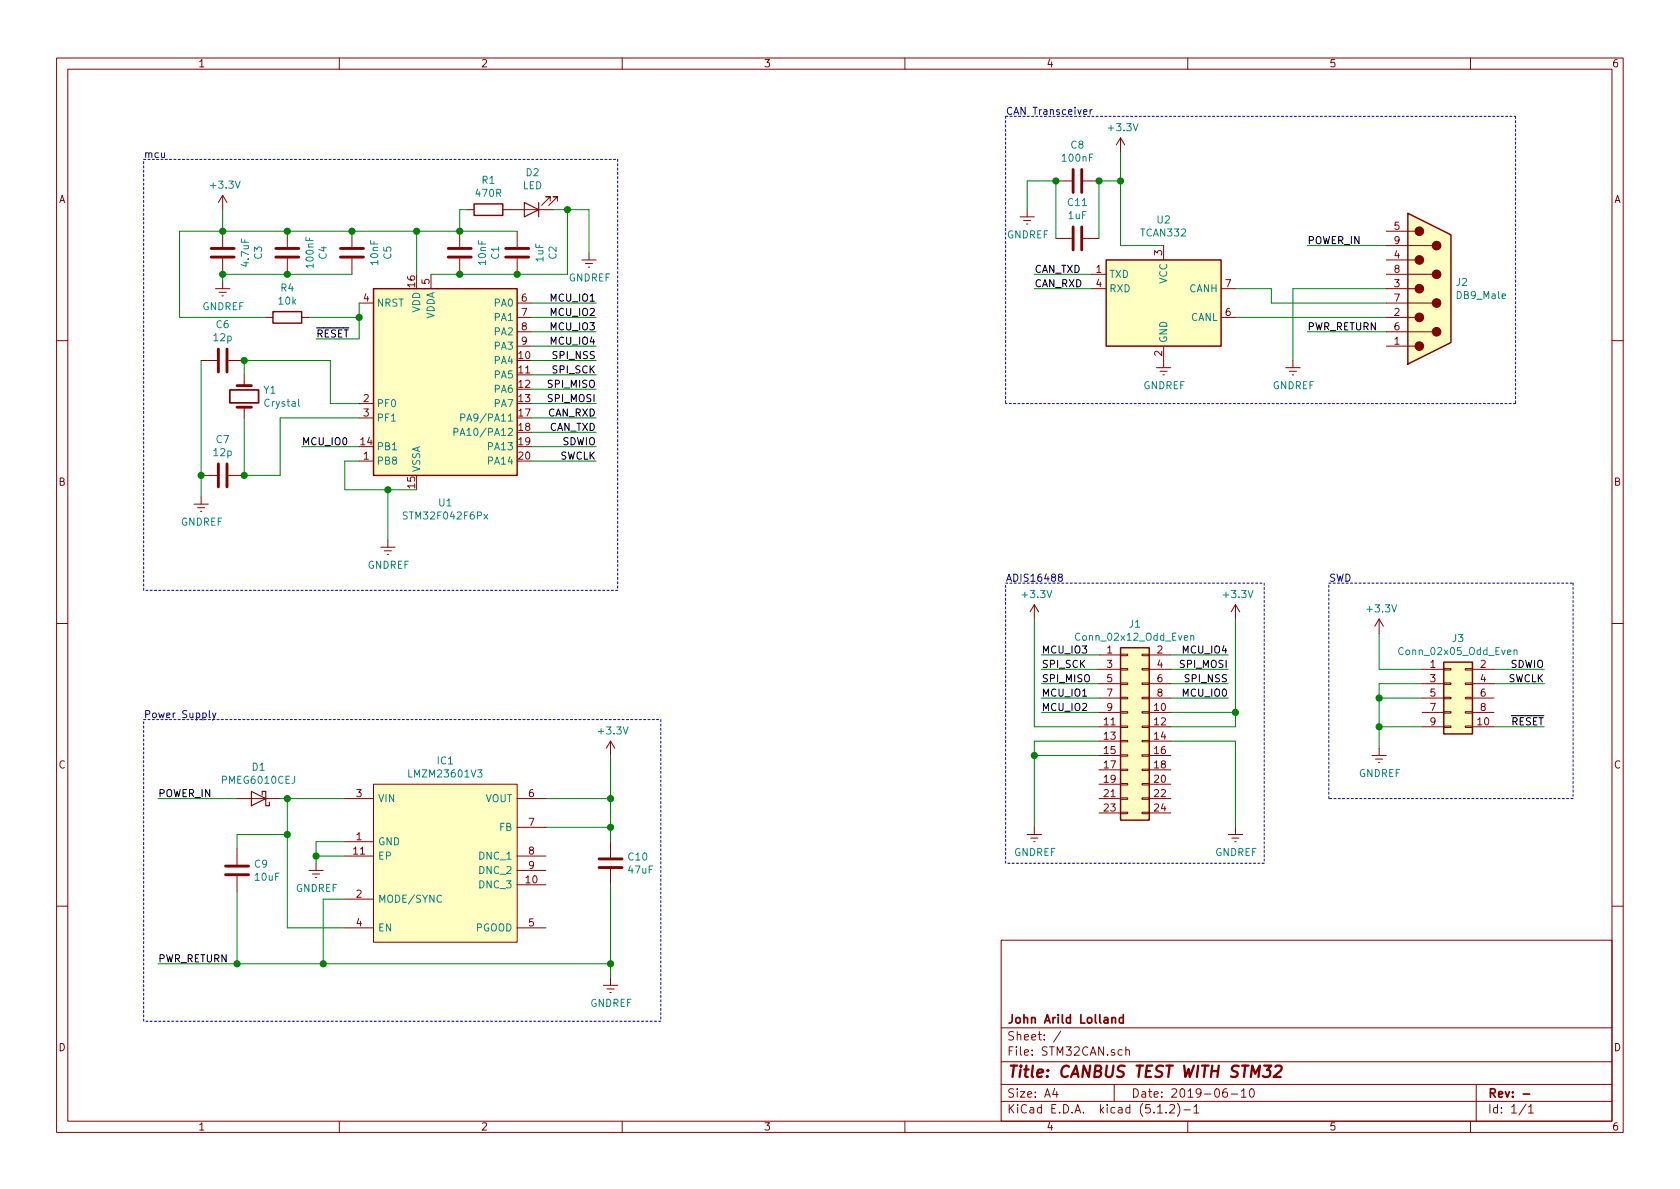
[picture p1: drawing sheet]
<svg xmlns="http://www.w3.org/2000/svg" width="297mm" height="210mm" viewBox="0 0 297 210" stroke-linecap="round" stroke-linejoin="round" font-family="sans-serif">
<g fill="none" stroke="#840000" stroke-width=".18">
<path d="M10 10.3h277v189.9h-277zM12 12.2h273v186.1h-273zM60 10.3v1.9M110 10.3v1.9M160 10.3v1.9M210 10.3v1.9M260 10.3v1.9M39.4 34.5v2.6M39.4 34.5l-.8 1.3M39.4 34.5l.7 1.3M82.5 37.1h1.3M88.9 37.1h8.9"/>
<path d="M97.3 35.6v-.8h-.8h.8l-1.5 1.5M98.6 35.6v-.8h-.8h.8l-1.6 1.5M180.3 38.3h2.6M181 39h1.2M181.5 39.6h.2M181.6 37.1v1.2M186.7 32h2.8M191.5 32h2.8M198.1 24.4l-.7 1.2M198.1 24.4v2.5M198.1 24.4l.8 1.2M38.1 51h2.5"/>
<path d="M38.7 51.7h1.3M39.2 52.3h.3M39.4 40.9v2.8M39.4 45.7v2.8M39.4 49.8v1.2M47 56.1h1.3M50.8 40.9v2.8M50.8 45.7v2.8M53.3 56.1h1.3M62.2 40.9v2.8M62.2 45.7v2.8M63.5 53.6h2.5"/>
<path d="M76.2 48.5v2.5M81.3 40.9v2.8M81.3 45.7v2.8M91.4 53.6h2.6M91.4 56.1h2.6M91.4 58.7h2.6M91.4 40.9v2.8M91.4 45.7v2.8M102.9 46h2.5M103.5 46.6h1.3M104 47.2h.3M104.1 44.7v1.3"/>
<path d="M186.7 42.2h2.8M191.5 42.2h2.8M193 51h2.6M193 48.5h2.6M205.7 43.4v2.6M215.9 56.1h2.5M215.9 51h2.5M245.1 53.6h8.1M245.1 56.1h5.1M245.1 58.7h8.1M245.1 51h5.1M245.1 48.5h8.1"/>
<path d="M245.1 46h5.1M245.1 43.4h8.1M245.1 40.9h5.1M10 60.2h2M35.6 63.7h2.8M40.4 63.7h2.8M43.2 66.3v1.9M43.2 72v1.9M63.5 71.4h2.5M63.5 73.9h2.5M91.4 61.2h2.6M204.5 65h2.5"/>
<path d="M205.1 65.7h1.3M205.6 66.3h.3M205.7 61.2v3.8M227.3 65h2.6M228 65.7h1.2M228.5 66.3h.2M228.6 63.7v1.3M245.1 61.2h5.1M285 60.2h2M34.3 89.1h2.5M34.9 89.8h1.3M35.4 90.4h.3"/>
<path d="M35.6 84.1h2.8M35.6 87.9v1.2M40.4 84.1h2.8M63.5 81.5h2.5M67.3 96.8h2.5M67.9 97.4h1.3M68.5 98h.2M68.6 95.5v1.3M10 110.3h2M182.9 106.9l-.8 1.3M182.9 106.9v2.6M182.9 106.9l.7 1.3"/>
<path d="M194.3 115.8h3.8M194.3 118.4h3.8M198.1 118.2h1.3v.3h-1.3zM198.1 115.7h1.3v.2h-1.3zM201.9 118.2h1.3v.3h-1.3zM201.9 115.7h1.3v.2h-1.3zM203.2 115.8h3.8M203.2 118.4h3.8M218.4 106.9l-.7 1.3M218.4 106.9v2.6M218.4 106.9l.8 1.3M243.8 109.5v2.5"/>
<path d="M243.8 109.5l-.7 1.2M243.8 109.5l.8 1.2M251.5 118.4h3.8M255.3 118.2h1.2v.3h-1.2zM259.1 118.2h1.2v.3h-1.2zM260.3 118.4h3.9M285 110.3h2M66 138.7h25.4v27.9h-25.4zM107.9 131.1v2.5M107.9 131.1l-.7 1.2M107.9 131.1l.8 1.2M194.3 126h3.8"/>
<path d="M194.3 128.5h3.8M194.3 131.1h3.8M194.3 133.6h3.8M194.3 136.1h3.8M194.3 138.7h3.8M194.3 120.9h3.8M194.3 123.4h3.8M198.1 138.6h1.3v.2h-1.3zM198.1 136h1.3v.3h-1.3zM198.1 133.5h1.3v.2h-1.3zM198.1 130.9h1.3v.3h-1.3zM198.1 128.4h1.3v.2h-1.3z"/>
<path d="M198.1 125.9h1.3v.2h-1.3zM198.1 123.3h1.3v.3h-1.3zM198.1 120.8h1.3v.2h-1.3zM201.9 138.6h1.3v.2h-1.3zM201.9 136h1.3v.3h-1.3zM201.9 133.5h1.3v.2h-1.3zM201.9 130.9h1.3v.3h-1.3zM201.9 128.4h1.3v.2h-1.3zM201.9 125.9h1.3v.2h-1.3zM201.9 123.3h1.3v.3h-1.3zM201.9 120.8h1.3v.2h-1.3zM203.2 126h3.8"/>
<path d="M203.2 128.5h3.8M203.2 131.1h3.8M203.2 133.6h3.8M203.2 136.1h3.8M203.2 138.7h3.8M203.2 120.9h3.8M203.2 123.4h3.8M242.6 133.6h2.5M243.2 134.2h1.3M243.7 134.9h.3M243.8 132.3v1.3M251.5 126h3.8"/>
<path d="M251.5 128.5h3.8M251.5 120.9h3.8M251.5 123.4h3.8M255.3 128.4h1.2v.2h-1.2zM255.3 125.9h1.2v.2h-1.2zM255.3 123.3h1.2v.3h-1.2zM255.3 120.8h1.2v.2h-1.2zM259.1 128.4h1.2v.2h-1.2zM259.1 125.9h1.2v.2h-1.2zM259.1 123.3h1.2v.3h-1.2zM259.1 120.8h1.2v.2h-1.2zM260.3 126h3.9"/>
<path d="M260.3 128.5h3.9M260.3 120.9h3.9M260.3 123.4h3.9M41.9 141.2h7.6M41.9 150.1v2.8M41.9 154.9v2.8M54.6 153.9h2.5M55.2 154.6h1.3M55.8 155.2h.2M55.9 152.6v1.3M61 148.8h5M61 141.2h5"/>
<path d="M61 151.4h5M61 159h5M91.4 141.2h5.1M91.4 156.5h5.1M91.4 151.4h5.1M91.4 146.3h5.1M91.4 153.9h5.1M107.9 148.8v2.8M107.9 153.7v2.8M181.6 147.6h2.5M182.2 148.2h1.3M182.8 148.8h.2"/>
<path d="M182.9 146.3v1.3M194.3 141.2h3.8M194.3 143.8h3.8M198.1 143.6h1.3v.3h-1.3zM198.1 141.1h1.3v.2h-1.3zM201.9 143.6h1.3v.3h-1.3zM201.9 141.1h1.3v.2h-1.3zM203.2 141.2h3.8M203.2 143.8h3.8M217.2 147.6h2.5M217.8 148.2h1.3M218.3 148.8h.3"/>
<path d="M218.4 146.3v1.3M10 160.2h2M61 164.1h5M91.4 164.1h5.1M106.7 174.2h2.5M107.3 174.9h1.3M107.8 175.5h.3M107.9 173v1.2M177 166.3h108v32h-108zM285 160.2h2M60 198.3v1.9M110 198.3v1.9"/>
<path d="M160 198.3v1.9M177 194.8h108M177 191.8h108M177 187.8h108M177 181.8h108M186.5 192.5l-.4 1h1M186.8 193v1M187.6 182.3l-1.3 2M197 191.8v3M198.4 185.7l-.4-.1-.3 .3 .1 .6 .2 .1 .4-.1M199.1 185.7a.37 .37 0 0 1 .6 .1v.8M199.1 185.1v1.5"/>
<path d="M204.7 196.8h.8M206.2 196.7v.1M206.8 195.5l.2-.2h.4l.2 .2 .1 .3-.1 .2-.8 .8h.9M208.2 195.1a1.71 1.71 0 0 1 0 2.3M209.3 196.3h1.2M210 198.3v1.9M211.1 195.8l.4-.5v1.5M211.1 196.8h.9M216.9 192.5a.62 .62 0 0 0-.7 .7l.1 .7 .2 .1 .5-.1v-.5l-.1-.2-.4-.1-.3 .3M217.7 193.5h1.1M219.5 193l.4-.5v1.5M219.5 194h.8"/>
<path d="M221.1 192.6l.2-.1a.8 .8 0 0 1 .5 .8 .8 .8 0 0 1-.5 .7 1 1 0 0 1-.2-1.4zM260 198.3v1.9M261 191.8v6.5M269.8 195.2l-1.2 2M270.3 195.8l.4-.5v1.5M270.3 196.8h.8"/>
</g>
<path d="M40.6 69h5.1v2.2h-5.1zM198.6 179.4v1.5M196.6 180.1l.2-.2 .4 .1v.9M198.6 180l-.4-.1-.3 .3 .1 .6h.6M269.3 193.5h1.2" fill="none" stroke="#840000" stroke-width=".3"/>
<path d="M223.5 188.4h1.3l-.8 .8a.48 .48 0 0 1 .6 .4v.5l-.3 .2-.7 .1-.3-.1M225.5 188.6l.3-.2h.5a.43 .43 0 0 1 .3 .6l-.1 .3-1.3 1.1h1.2" fill="none" stroke="#840000" stroke-width=".41"/>
<g fill="none" stroke="#840000" stroke-width=".51">
<path d="M189.7 30v4M191.3 30v4M37.3 43.9h4.1M37.3 45.5h4.1M48.8 43.9h4M48.8 45.5h4M60.2 43.9h4.1M60.2 45.5h4.1M79.2 43.9h4.1M79.2 45.5h4.1M89.4 43.9h4.1M89.4 45.5h4.1"/>
<path d="M189.7 40.1v4.1M191.3 40.1v4.1M38.6 61.7v4.1M40.1 61.7v4.1M41.9 68.2h2.5M41.9 72h2.5M38.6 82v4.1M40.1 82v4.1M39.9 154.7h4M39.9 153.2h4M105.9 153.4h4.1M105.9 151.9h4.1"/>
</g>
<g fill="#ffffc2" stroke="#ffffc2" stroke-width=".18">
<path d="M66 51h25.4v33.1h-25.4z"/>
<path d="M198.1 114.5h5.1v30.5h-5.1z"/>
<path d="M248.9 37.7l7.6 3.8v19.1l-7.6 3.8z"/>
<path d="M195.6 46h20.3v15.2h-20.3z"/>
<path d="M255.3 117.1h5v12.7h-5z"/>
<path d="M66 138.7h25.4v27.9h-25.4z"/>
</g>
<path d="M83.8 36.1h5.1v2h-5.1zM248.9 37.7l7.6 3.8v19.1l-7.6 3.8zM48.3 55.1h5v2h-5zM66 51h25.4v33.1h-25.4zM195.6 46h20.3v15.2h-20.3zM198.1 114.5h5.1v30.5h-5.1zM255.3 117.1h5v12.7h-5z" fill="none" stroke="#840000" stroke-width=".25"/>
<path d="M52.8 70.6v1.1l.2 .2M80.3 76.4l.6-.1v-.4l-.2-.2h-.4v1.3M81.5 73.9l.6-.1v-.5l-.1-.1h-.5v1.3M85.6 91l.6 .8M86.2 91l-.6 .8M210.5 112.5l.2-.1h.3l.1 .8M210.5 112.4v.8M267.7 115.1l.2-.2 .3 .1v.8M267.7 114.9v.9" fill="none" stroke="#008484" stroke-width=".18"/>
<g fill="none" stroke="#008400" stroke-width=".18">
<path d="M39.4 37.1v3.8M82.5 37.1h-1.2v3.8M97.8 37.1h6.3v7.6M100.3 37.1v11.4h-24.1M181.6 37.1v-5.1h5.1v10.2M198.1 26.9v16.5h7.6M198.1 32h-3.8v10.2M54.6 56.1h8.9M62.2 48.5h-22.8v1.3M63.5 53.6v6.3h-7.6M73.7 40.9v7.6M91.4 40.9h-59.7v15.2h15.3"/>
<path d="M94 53.6h11.4M94 56.1h11.4M94 58.7h11.4M182.9 48.5h10.1M182.9 51h10.1M218.4 51h6.4v2.6h20.3M218.4 56.1h26.7M231.1 58.7h14M231.1 43.4h14M245.1 51h-16.5v12.7M35.6 63.7v24.2M43.2 66.3v-2.6h15.2v7.7h5.1"/>
<path d="M43.2 73.9v10.2h6.3v-10.2h14M53.3 79h10.2M94 71.4h11.4M94 63.7h11.4M94 79h11.4M94 68.8h11.4M94 66.3h11.4M94 61.2h11.4M94 73.9h11.4M94 76.4h11.4M63.5 81.5h-2.5v5.1h12.7M68.6 86.6v8.9"/>
<path d="M94 81.5h11.4M182.9 109.5v19h11.4M184.1 115.8h10.2M184.1 118.4h10.2M207 115.8h10.2M207 118.4h10.2M218.4 109.5v19h-11.4M243.8 112v6.4h7.7M264.2 118.4h8.8M107.9 133.6v15.2M182.9 133.6h11.4M184.1 126h10.2"/>
<path d="M184.1 123.4h10.2M184.1 120.9h10.2M194.3 131.1h-11.4v15.2M207 131.1h11.4v15.2M207 126h11.4M207 123.4h10.2M207 120.9h10.2M243.8 123.4h7.7M243.8 128.5h7.7M251.5 120.9h-7.7v11.4M264.2 128.5h8.8M264.2 120.9h8.8"/>
<path d="M27.9 141.2h14M41.9 157.7v12.7M49.5 141.2h11.5M50.8 141.2v22.9h10.2M50.8 147.6h-8.9v2.5M55.9 151.4h5.1M61 148.8h-5.1v3.8M61 159h-3.9v11.4M96.5 141.2h11.4M96.5 146.3h11.4M107.9 156.5v16.5M27.9 170.4h80"/>
</g>
<g fill="#008400" stroke="#008400" stroke-width=".25">
<circle cx="43.2" cy="63.7" r=".51"/>
<circle cx="35.6" cy="84.1" r=".51"/>
<circle cx="68.6" cy="86.6" r=".51"/>
<circle cx="39.4" cy="48.5" r=".51"/>
<circle cx="50.8" cy="48.5" r=".51"/>
<circle cx="62.2" cy="40.9" r=".51"/>
<circle cx="50.8" cy="40.9" r=".51"/>
<circle cx="39.4" cy="40.9" r=".51"/>
<circle cx="218.4" cy="126" r=".51"/>
<circle cx="182.9" cy="133.6" r=".51"/>
<circle cx="243.8" cy="128.5" r=".51"/>
<circle cx="243.8" cy="123.4" r=".51"/>
<circle cx="73.7" cy="40.9" r=".51"/>
<circle cx="81.3" cy="40.9" r=".51"/>
<circle cx="81.3" cy="48.5" r=".51"/>
<circle cx="91.4" cy="48.5" r=".51"/>
<circle cx="43.2" cy="84.1" r=".51"/>
<circle cx="100.3" cy="37.1" r=".51"/>
<circle cx="55.9" cy="151.4" r=".51"/>
<circle cx="41.9" cy="170.4" r=".51"/>
<circle cx="57.2" cy="170.4" r=".51"/>
<circle cx="108" cy="170.4" r=".51"/>
<circle cx="108" cy="141.2" r=".51"/>
<circle cx="108" cy="146.3" r=".51"/>
<circle cx="50.8" cy="147.6" r=".51"/>
<circle cx="50.8" cy="141.2" r=".51"/>
<circle cx="194.3" cy="32" r=".51"/>
<circle cx="198.1" cy="32" r=".51"/>
<circle cx="186.7" cy="32" r=".51"/>
<circle cx="63.5" cy="56.1" r=".51"/>
</g>
<g fill="none" stroke="#0000c2" stroke-width=".18" stroke-dasharray=".4 .4">
<path d="M25.4 28.2h83.8M109.2 28.2v76.2M177.8 20.6h90.2M177.8 20.6v50.8M268 20.6v50.8M268 71.4h-90.2M25.4 104.4v-76.2M109.2 104.4h-83.8M177.8 103.1h45.7M223.5 103.1v49.5M234.9 103.1h43.2M278.1 103.1v38.1"/>
<path d="M25.4 127.2h91.4M116.8 127.2v53.4M177.8 152.6v-49.5M223.5 152.6h-45.7M234.9 141.2v-38.1M278.1 141.2h-43.2M25.4 180.6v-53.4M116.8 180.6h-91.4"/>
</g>
<path d="M191.6 19.8l.6-.1-.1-.2-.3-.1-.2 .2v.6h.5M192.7 19.4v.8M193.1 19.4l-.4 .2M187.4 102.1l-.2-.2v-.3l.2-.1 .3 .1 .1 .3-.6 .2-.1 .2v.3l.3 .2 .3-.1 .1-.1v-.4l-.2-.1M37 125.6v1.1l.2 .2M37.6 126.1l.3 .8M38.2 126.1l-.5 1.1-.1 .1" fill="none" stroke="#0000c2" stroke-width=".18"/>
<g fill="#840000" stroke="#840000" stroke-width=".18">
<circle cx="251" cy="61.2" r=".76"/>
<circle cx="251" cy="56.1" r=".76"/>
<circle cx="251" cy="51" r=".76"/>
<circle cx="251" cy="46" r=".76"/>
<circle cx="251" cy="40.9" r=".76"/>
<circle cx="254" cy="58.7" r=".76"/>
<circle cx="254" cy="53.6" r=".76"/>
<circle cx="254" cy="48.5" r=".76"/>
<circle cx="254" cy="43.4" r=".76"/>
</g>
<path d="M92.7 35.8l2.5 1.3-2.5 1.2zM95.2 35.8v2.5M44.4 139.9l2.6 1.3-2.6 1.3zM46.4 140.6v-.7h.6v2.6h.6v-.6" fill="none" stroke="#840000" stroke-width=".2"/>
<text font-size="2.8" fill="#840000" x="178" y="190.5">Title: CANBUS TEST WITH STM32</text>
<g font-size="2.1" fill="#840000">
<text x="178" y="184">Sheet: /</text>
<text x="178" y="181">John Arild Lolland</text>
<text x="178" y="186.7">File: STM32CAN.sch</text>
<text x="178" y="196.9">KiCad E.D.A. kicad (5.1.2)-1</text>
<text x="178" y="194.1">Size: A4</text>
<text x="200" y="194.1">Date: 2019-06-10</text>
<text x="263" y="194.1">Rev: -</text>
<text x="263" y="196.9">Id: 1/1</text>
</g>
<g font-size="1.8" fill="#840000">
<text x="35" y="11.9">1</text>
<text x="85" y="11.9">2</text>
<text x="135" y="11.9">3</text>
<text x="185" y="11.9">4</text>
<text x="235" y="11.9">5</text>
<text x="285" y="11.9">6</text>
<text x="10.4" y="35.9">A</text>
<text x="285.4" y="35.9">A</text>
<text x="246.5" y="40.6">5</text>
<text x="205.5" y="45.2" transform="rotate(-90 205.5 45.2)">3</text>
<text x="246.5" y="45.7">4</text>
<text x="246.5" y="43.2">9</text>
<text x="64.3" y="53.3">4</text>
<text x="73.4" y="50.7" transform="rotate(-90 73.4 50.7)">16</text>
<text x="75.9" y="50.3" transform="rotate(-90 75.9 50.3)">5</text>
<text x="92.2" y="53.3">6</text>
<text x="193.8" y="48.3">1</text>
<text x="193.8" y="50.8">4</text>
<text x="216.7" y="50.8">7</text>
<text x="246.5" y="50.8">3</text>
<text x="246.5" y="53.3">7</text>
<text x="246.5" y="48.3">8</text>
<text x="92.2" y="55.9">7</text>
<text x="92.2" y="58.4">8</text>
<text x="216.7" y="55.9">6</text>
<text x="246.5" y="55.9">2</text>
<text x="246.5" y="58.4">6</text>
<text x="91.7" y="63.5">10</text>
<text x="92.2" y="61">9</text>
<text x="205.5" y="63" transform="rotate(-90 205.5 63)">2</text>
<text x="246.5" y="61">1</text>
<text x="64.3" y="71.1">2</text>
<text x="91.7" y="66">11</text>
<text x="91.7" y="68.6">12</text>
<text x="91.7" y="71.1">13</text>
<text x="64.3" y="73.7">3</text>
<text x="91.7" y="76.2">18</text>
<text x="91.7" y="73.7">17</text>
<text x="63.8" y="78.7">14</text>
<text x="64.3" y="81.3">1</text>
<text x="91.7" y="78.7">19</text>
<text x="91.7" y="81.3">20</text>
<text x="10.4" y="85.9">B</text>
<text x="73.4" y="86.3" transform="rotate(-90 73.4 86.3)">15</text>
<text x="285.4" y="85.9">B</text>
<text x="195.7" y="115.6">1</text>
<text x="195.7" y="118.1">3</text>
<text x="204.6" y="115.6">2</text>
<text x="204.6" y="118.1">4</text>
<text x="252.9" y="118.1">1</text>
<text x="261.8" y="118.1">2</text>
<text x="195.7" y="120.6">5</text>
<text x="195.7" y="123.2">7</text>
<text x="195.7" y="125.7">9</text>
<text x="204.1" y="125.7">10</text>
<text x="204.6" y="120.6">6</text>
<text x="204.6" y="123.2">8</text>
<text x="252.9" y="120.6">3</text>
<text x="252.9" y="123.2">5</text>
<text x="252.9" y="125.7">7</text>
<text x="261.8" y="120.6">4</text>
<text x="261.8" y="123.2">6</text>
<text x="261.8" y="125.7">8</text>
<text x="195.2" y="128.3">11</text>
<text x="195.2" y="130.8">13</text>
<text x="204.1" y="128.3">12</text>
<text x="204.1" y="130.8">14</text>
<text x="252.9" y="128.3">9</text>
<text x="261.3" y="128.3">10</text>
<text x="10.4" y="135.9">C</text>
<text x="195.2" y="133.3">15</text>
<text x="195.2" y="135.9">17</text>
<text x="204.1" y="133.3">16</text>
<text x="204.1" y="135.9">18</text>
<text x="285.4" y="135.9">C</text>
<text x="63" y="141">3</text>
<text x="93.5" y="141">6</text>
<text x="195.2" y="138.4">19</text>
<text x="195.2" y="141">21</text>
<text x="195.2" y="143.5">23</text>
<text x="204.1" y="138.4">20</text>
<text x="204.1" y="141">22</text>
<text x="204.1" y="143.5">24</text>
<text x="63" y="148.6">1</text>
<text x="93.5" y="146">7</text>
<text x="62.5" y="151.1">11</text>
<text x="93.5" y="151.1">8</text>
<text x="93.5" y="153.7">9</text>
<text x="63" y="158.7">2</text>
<text x="93" y="156.2">10</text>
<text x="63" y="163.8">4</text>
<text x="93.5" y="163.8">5</text>
<text x="10.4" y="185.9">D</text>
<text x="285.4" y="185.9">D</text>
<text x="35" y="199.9">1</text>
<text x="85" y="199.9">2</text>
<text x="135" y="199.9">3</text>
<text x="185" y="199.9">4</text>
<text x="235" y="199.9">5</text>
<text x="285" y="199.9">6</text>
</g>
<g font-size="1.8" fill="#0000c2">
<text x="177.8" y="20.3">CAN Transceiver</text>
<text x="25.4" y="27.9">mcu</text>
<text x="177.8" y="102.9">ADIS16488</text>
<text x="234.9" y="102.9">SWD</text>
<text x="25.4" y="127">Power Supply</text>
</g>
<g font-size="1.8" fill="#008484">
<text x="196.2" y="23.2">+3.3V</text>
<text x="188" y="28.6">100nF</text>
<text x="189.4" y="26.3">C8</text>
<text x="37.4" y="33.4">+3.3V</text>
<text x="84.3" y="34.8">470R</text>
<text x="85.2" y="32.5">R1</text>
<text x="92.4" y="33.5">LED</text>
<text x="93" y="31.2">D2</text>
<text x="188.9" y="36.4">C11</text>
<text x="188.9" y="38.8">1uF</text>
<text x="201.8" y="41.8">TCAN332</text>
<text x="204.6" y="39.5">U2</text>
<text x="44" y="47" transform="rotate(-90 44 47)">4.7uF</text>
<text x="46.3" y="45.8" transform="rotate(-90 46.3 45.8)">C3</text>
<text x="55.4" y="47.2" transform="rotate(-90 55.4 47.2)">100nF</text>
<text x="57.8" y="45.8" transform="rotate(-90 57.8 45.8)">C4</text>
<text x="66.9" y="46.8" transform="rotate(-90 66.9 46.8)">10nF</text>
<text x="69.2" y="45.8" transform="rotate(-90 69.2 45.8)">C5</text>
<text x="85.9" y="46.8" transform="rotate(-90 85.9 46.8)">10nF</text>
<text x="88.2" y="45.8" transform="rotate(-90 88.2 45.8)">C1</text>
<text x="96.1" y="46.3" transform="rotate(-90 96.1 46.3)">1uF</text>
<text x="98.4" y="45.8" transform="rotate(-90 98.4 45.8)">C2</text>
<text x="178" y="42.2">GNDREF</text>
<text x="49.3" y="53.9">10k</text>
<text x="49.7" y="51.6">R4</text>
<text x="100.5" y="49.8">GNDREF</text>
<text x="196.1" y="49.1">TXD</text>
<text x="196.1" y="51.7">RXD</text>
<text x="206.4" y="50.2" transform="rotate(-90 206.4 50.2)">VCC</text>
<text x="210.3" y="51.7">CANH</text>
<text x="257.5" y="50.6">J2</text>
<text x="257.7" y="52.9">DB9_Male</text>
<text x="35.8" y="54.9">GNDREF</text>
<text x="38.3" y="58">C6</text>
<text x="66.5" y="54.2">NRST</text>
<text x="74.3" y="55.3" transform="rotate(-90 74.3 55.3)">VDD</text>
<text x="76.8" y="56.6" transform="rotate(-90 76.8 56.6)">VDDA</text>
<text x="87.5" y="54.2">PA0</text>
<text x="87.5" y="56.8">PA1</text>
<text x="87.5" y="59.3">PA2</text>
<text x="210.5" y="56.8">CANL</text>
<text x="37.8" y="60.3">12p</text>
<text x="87.5" y="61.8">PA3</text>
<text x="87.5" y="64.4">PA4</text>
<text x="206.4" y="60.7" transform="rotate(-90 206.4 60.7)">GND</text>
<text x="46.7" y="69.6">Y1</text>
<text x="46.9" y="71.9">Crystal</text>
<text x="87.5" y="66.9">PA5</text>
<text x="87.5" y="69.5">PA6</text>
<text x="202.1" y="68.8">GNDREF</text>
<text x="225" y="68.8">GNDREF</text>
<text x="66.5" y="72">PF0</text>
<text x="66.5" y="74.5">PF1</text>
<text x="81.6" y="77.1">PA10/PA12</text>
<text x="82.6" y="74.5">PA9/PA11</text>
<text x="87.5" y="72">PA7</text>
<text x="37.8" y="80.7">12p</text>
<text x="38.3" y="78.4">C7</text>
<text x="66.5" y="79.6">PB1</text>
<text x="66.5" y="82.2">PB8</text>
<text x="74.3" y="83.6" transform="rotate(-90 74.3 83.6)">VSSA</text>
<text x="86.5" y="79.6">PA13</text>
<text x="86.5" y="82.2">PA14</text>
<text x="77.6" y="89.6">U1</text>
<text x="32" y="93">GNDREF</text>
<text x="71.8" y="91.9">STM32F042F6Px</text>
<text x="65" y="100.6">GNDREF</text>
<text x="180.9" y="105.8">+3.3V</text>
<text x="216.5" y="105.8">+3.3V</text>
<text x="190.6" y="113.3">Conn_02x12_Odd_Even</text>
<text x="199.7" y="111">J1</text>
<text x="241.9" y="108.3">+3.3V</text>
<text x="256.8" y="113.5">J3</text>
<text x="247.8" y="115.8">Conn_02x05_Odd_Even</text>
<text x="106" y="129.9">+3.3V</text>
<text x="44.6" y="136.3">D1</text>
<text x="72.6" y="137.5">LMZM23601V3</text>
<text x="77.4" y="135.2">IC1</text>
<text x="240.2" y="137.4">GNDREF</text>
<text x="39.4" y="138.6">PMEG6010CEJ</text>
<text x="66.8" y="141.9">VIN</text>
<text x="85.8" y="141.9">VOUT</text>
<text x="66.8" y="149.5">GND</text>
<text x="88.3" y="146.9">FB</text>
<text x="45" y="153.4">C9</text>
<text x="45.2" y="155.7">10uF</text>
<text x="66.8" y="152">EP</text>
<text x="84.9" y="152">DNC_1</text>
<text x="84.9" y="154.6">DNC_2</text>
<text x="111.2" y="152.2">C10</text>
<text x="111.2" y="154.5">47uF</text>
<text x="179.3" y="151.4">GNDREF</text>
<text x="214.8" y="151.4">GNDREF</text>
<text x="52.3" y="157.7">GNDREF</text>
<text x="66.8" y="159.6">MODE/SYNC</text>
<text x="84.9" y="157.1">DNC_3</text>
<text x="66.8" y="164.7">EN</text>
<text x="84.1" y="164.7">PGOOD</text>
<text x="104.3" y="178">GNDREF</text>
</g>
<g font-size="1.8">
<text x="231.1" y="43.2">POWER_IN</text>
<text x="97.5" y="53.3">MCU_IO1</text>
<text x="182.9" y="50.8">CAN_RXD</text>
<text x="182.9" y="48.3">CAN_TXD</text>
<text x="55.9" y="59.7">RESET</text>
<text x="97.5" y="55.9">MCU_IO2</text>
<text x="97.5" y="58.4">MCU_IO3</text>
<text x="231.1" y="58.4">PWR_RETURN</text>
<text x="97.5" y="61">MCU_IO4</text>
<text x="97.9" y="63.5">SPI_NSS</text>
<text x="97.1" y="68.6">SPI_MISO</text>
<text x="97.1" y="71.1">SPI_MOSI</text>
<text x="97.8" y="66">SPI_SCK</text>
<text x="96.9" y="73.7">CAN_RXD</text>
<text x="97.1" y="76.2">CAN_TXD</text>
<text x="53.3" y="78.7">MCU_IO0</text>
<text x="98.9" y="81.3">SWCLK</text>
<text x="99.4" y="78.7">SDWIO</text>
<text x="184.1" y="115.6">MCU_IO3</text>
<text x="184.1" y="118.1">SPI_SCK</text>
<text x="208.8" y="118.1">SPI_MOSI</text>
<text x="209.3" y="115.6">MCU_IO4</text>
<text x="267.1" y="118.1">SDWIO</text>
<text x="184.1" y="123.2">MCU_IO1</text>
<text x="184.1" y="125.7">MCU_IO2</text>
<text x="184.1" y="120.6">SPI_MISO</text>
<text x="209.3" y="123.2">MCU_IO0</text>
<text x="209.7" y="120.6">SPI_NSS</text>
<text x="266.6" y="120.6">SWCLK</text>
<text x="267.2" y="128.3">RESET</text>
<text x="27.9" y="141">POWER_IN</text>
<text x="27.9" y="170.2">PWR_RETURN</text>
</g>
</svg>
